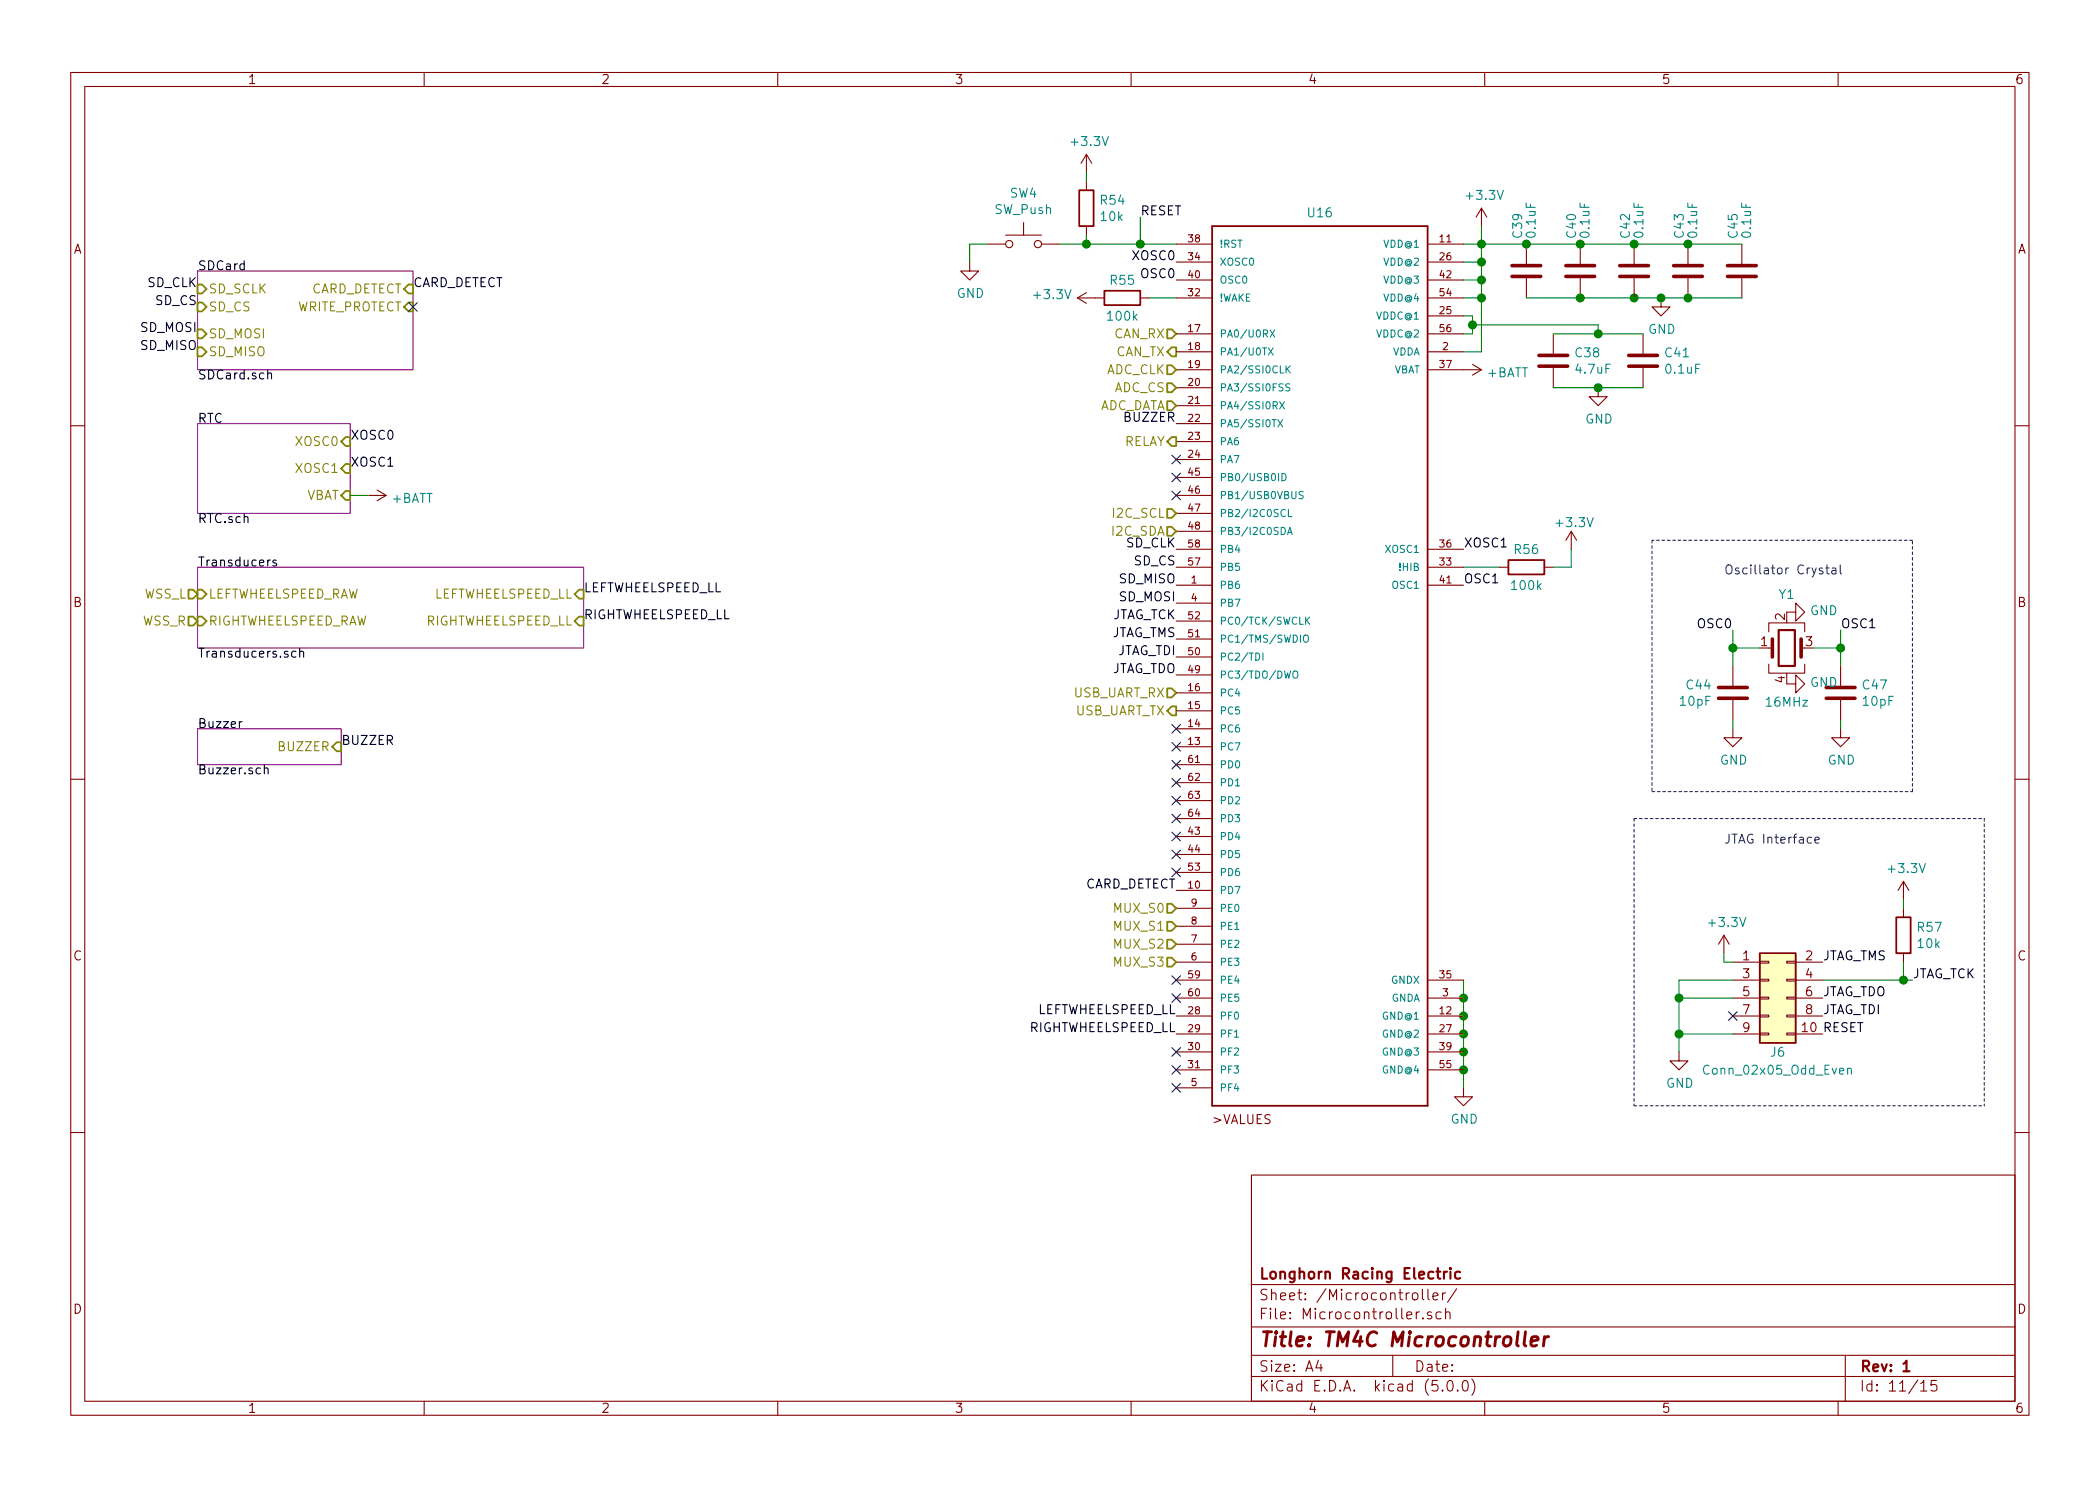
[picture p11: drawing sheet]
<svg xmlns="http://www.w3.org/2000/svg" width="297mm" height="210mm" viewBox="0 0 297 210" stroke-linecap="round" stroke-linejoin="round" font-family="sans-serif">
<g fill="none" stroke="#840000" stroke-width=".15">
<path d="M10 10.3h277v189.9h-277zM12 12.2h273v186.1h-273zM60 10.3v1.9M110 10.3v1.9M160 10.3v1.9M210 10.3v1.9M260 10.3v1.9M137.2 37.1v1.2h1.2l-1.2 1.3-1.3-1.3h1.3M139.7 34.5h2.5M142.2 33.3h5.1M144.8 31.5v1.8M147.3 34.5h2.6"/>
<path d="M153.7 21.8v2.6M153.7 25.6v1.3M153.7 32v1.3M153.7 21.8l-.8 1.3M153.7 21.8l.7 1.3M166.4 34.5h5M166.4 37.1h5M166.4 39.6h5M201.9 34.5h5.1M201.9 37.1h5.1M201.9 39.6h5.1M209.5 29.5l-.7 1.2"/>
<path d="M209.5 29.5v2.5M209.5 29.5l.8 1.2M215.9 34.5v2.8M215.9 39.4v2.8M223.5 34.5v2.8M223.5 39.4v2.8M231.1 34.5v2.8M231.1 39.4v2.8M238.8 34.5v2.8M238.8 39.4v2.8M246.4 34.5v2.8M246.4 39.4v2.8"/>
<path d="M152.4 42.2h3.8M152.4 42.2l1.3 .7M153.7 41.4l-1.3 .8M161.3 42.2h1.3M166.4 42.2h5M166.4 47.2h5M166.4 49.8h5M166.4 52.3h5M166.4 54.9h5M166.4 57.4h5M166.4 59.9h5M201.9 42.2h5.1"/>
<path d="M201.9 47.2h5.1M201.9 49.8h5.1M201.9 52.3h7.6M201.9 44.7h5.1M208.3 51.6l1.2 .7M209.5 52.3l-1.2 .8M219.7 47.2v2.8M219.7 52.1v2.8M226.1 54.9v1.2h1.2l-1.2 1.3-1.3-1.3h1.3M232.4 47.2v2.8M232.4 52.1v2.8M234.9 42.2v1.2h1.3l-1.3 1.3-1.2-1.3h1.2"/>
<path d="M10 60.2h2M52.1 70.1h2.5M53.3 69.3l1.3 .8M54.6 70.1l-1.3 .8M166.4 70.1h5M166.4 62.5h5M166.4 65h5M166.4 77.7h5M166.4 67.6h5M166.4 72.6h5M166.4 75.2h5M201.9 77.7h5.1"/>
<path d="M222.2 75.2l-.7 1.2M222.2 75.2v2.5M222.2 75.2l.8 1.2M285 60.2h2M166.4 80.3h5M166.4 82.8h5M166.4 98h5M166.4 85.3h5M166.4 95.5h5M166.4 93h5M166.4 90.4h5M166.4 87.9h5"/>
<path d="M201.9 80.3h5.1M201.9 82.8h5.1M212.1 80.3h1.3M218.4 80.3h1.3M245.1 94.2v2.8M245.1 99.1v2.7M250.2 94v1.2h5.1v-1.2M250.2 89.4v-1.3h5.1v1.3M250.2 91.7h.5M252.7 86.6h1.3v-1.3l1.3 1.3-1.3 1.3v-1.3M252.7 96.8h1.3v-1.3l1.3 1.3-1.3 1.2v-1.2M254.8 91.7h.5"/>
<path d="M260.3 94.2v2.8M260.3 99.1v2.7M10 110.3h2M166.4 105.7h5M166.4 103.1h5M166.4 100.6h5M166.4 118.4h5M166.4 108.2h5M166.4 110.7h5M166.4 113.3h5M166.4 115.8h5M245.1 103.1v1.3h1.3l-1.3 1.3-1.3-1.3h1.3"/>
<path d="M260.3 103.1v1.3h1.3l-1.3 1.3-1.2-1.3h1.2M285 110.3h2M166.4 136.1h5M166.4 138.7h5M166.4 126h5M166.4 120.9h5M166.4 123.4h5M166.4 133.6h5M166.4 131.1h5M166.4 128.5h5M201.9 138.7h5.1M243.8 132.3l-.7 1.3"/>
<path d="M243.8 132.3v2.6M243.8 132.3l.8 1.3M245.1 136.1h3.8M245.1 138.7h3.8M248.9 138.6h1.3v.2h-1.3zM248.9 136h1.3v.3h-1.3zM252.7 138.6h1.3v.2h-1.3zM252.7 136h1.3v.3h-1.3zM254 136.1h3.8M254 138.7h3.8M269.2 124.7v2.5M269.2 128.5v1.3"/>
<path d="M269.2 134.9v1.2M269.2 124.7l-.7 1.3M269.2 124.7l.8 1.3M166.4 146.3h5M166.4 141.2h5M166.4 143.8h5M166.4 148.8h5M166.4 151.4h5M166.4 153.9h5M201.9 146.3h5.1M201.9 141.2h5.1M201.9 143.8h5.1"/>
<path d="M201.9 148.8h5.1M201.9 151.4h5.1M207 153.9v1.3h1.3l-1.3 1.3-1.3-1.3h1.3M237.5 148.8v1.3h1.3l-1.3 1.3-1.3-1.3h1.3M245.1 146.3h3.8M245.1 141.2h3.8M245.1 143.8h3.8M248.9 146.2h1.3v.2h-1.3zM248.9 143.6h1.3v.3h-1.3zM248.9 141.1h1.3v.2h-1.3zM252.7 146.2h1.3v.2h-1.3zM252.7 143.6h1.3v.3h-1.3z"/>
<path d="M252.7 141.1h1.3v.2h-1.3zM254 146.3h3.8M254 141.2h3.8M254 143.8h3.8M10 160.2h2M177 166.3h108v32h-108zM285 160.2h2M60 198.3v1.9M110 198.3v1.9M160 198.3v1.9M177 194.8h108M177 191.8h108"/>
<path d="M177 187.8h108M177 181.8h108M186.5 192.5l-.4 1h1M186.8 193v1M197 191.8v3M199.8 183.1a.44 .44 0 0 1 .8 .1v.4a.41 .41 0 0 1-.4 .3 .41 .41 0 0 1-.4-.3zM200.8 185.6l-.3 .1-.2 .2M201.2 182.4v1.3l.2 .2M201.3 186.5v.1l-.1-.1h.1v.1M202 182.4v1.3l.2 .2M202.5 185.7l-.4-.1-.2 .3a.48 .48 0 0 0 .6 .3v.1v.2l-.2 .1-.4-.1M202.7 183.4l.7-.1-.1-.3-.4-.1-.2 .2 .1 .7 .1 .1 .4-.1"/>
<path d="M203.8 185.7a.53 .53 0 0 0-.6 0v.8a.53 .53 0 0 0 .6 0M204 196.7h.1l-.1 .1v-.1v.1M204 182.9v1M204.5 185.7a.38 .38 0 0 1 .6 .1v.8M204.5 182.9l-.3 .1-.2 .2M204.5 185.1v1.5M204.8 195.5a.35 .35 0 0 1 .4-.2 .35 .35 0 0 1 .3 .3 .78 .78 0 0 1-.4 1.2 .87 .87 0 0 1-.3-1.3zM206 182.3l-1.3 2M206.2 196.7v.1l-.1-.1h.1v.1M207 195.4a.37 .37 0 0 1 .6 .2l.1 .3a.72 .72 0 0 1-.4 .9l-.3-.1a1.26 1.26 0 0 1 0-1.3zM208.2 195.1a1.71 1.71 0 0 1 0 2.3M210 198.3v1.9"/>
<path d="M260 198.3v1.9M261 191.8v6.5M271.7 195.8l.3-.3 .1-.2v1.5M271.7 196.8h.8M273.9 195.3h-.7l-.1 .7h.1a.65 .65 0 0 1 .7 0v.7a.61 .61 0 0 1-.7 0h-.1"/>
<circle cx="142.7" cy="34.5" r=".51"/>
<circle cx="146.8" cy="34.5" r=".51"/>
</g>
<path d="M251.6 89.1h2.3v5.1h-2.3zM204.2 179.9v1M204.7 179.9l-.3 .1-.2 .2M205.2 179.4l-.1 .1 .1 .1v-.1v-.1v.2M205.2 179.9v1M206.5 180a.53 .53 0 0 0-.6 .1v.7a.53 .53 0 0 0 .6 0M269.2 193l.5-.5v1.5M269.2 194h.9" fill="none" stroke="#840000" stroke-width=".3"/>
<path d="M215.8 188.4l-.2 1.8 .2 .2M216.6 189.8l1-.2-.1-.4-.6-.1-.2 .1-.1 .2v.9l.2 .1 .5-.1M218.5 189.1l-.2 1.3M219 189.1a.55 .55 0 0 0-.6 .4" fill="none" stroke="#840000" stroke-width=".41"/>
<g fill="none" stroke="#840000" stroke-width=".51">
<path d="M213.9 39.1h4M213.9 37.6h4M221.5 39.1h4.1M221.5 37.6h4.1M229.1 39.1h4.1M229.1 37.6h4.1M236.7 39.1h4.1M236.7 37.6h4.1M244.3 39.1h4.1M244.3 37.6h4.1M217.7 51.8h4M217.7 50.3h4"/>
<path d="M230.4 51.8h4M230.4 50.3h4M243.1 98.8h4M243.1 97.3h4M250.7 90.4v2.6M254.8 90.4v2.6M258.3 98.8h4.1M258.3 97.3h4.1"/>
</g>
<g fill="#008400" stroke="#008400" stroke-width=".25">
<circle cx="215.9" cy="34.5" r=".51"/>
<circle cx="231.1" cy="42.2" r=".51"/>
<circle cx="209.6" cy="39.6" r=".51"/>
<circle cx="226.1" cy="47.2" r=".51"/>
<circle cx="209.6" cy="37.1" r=".51"/>
<circle cx="209.6" cy="34.5" r=".51"/>
<circle cx="226.1" cy="54.9" r=".51"/>
<circle cx="237.5" cy="146.3" r=".51"/>
<circle cx="237.5" cy="141.2" r=".51"/>
<circle cx="153.7" cy="34.5" r=".51"/>
<circle cx="161.3" cy="34.5" r=".51"/>
<circle cx="260.3" cy="91.7" r=".51"/>
<circle cx="245.1" cy="91.7" r=".51"/>
<circle cx="209.6" cy="42.2" r=".51"/>
<circle cx="223.5" cy="34.5" r=".51"/>
<circle cx="223.5" cy="42.2" r=".51"/>
<circle cx="231.1" cy="34.5" r=".51"/>
<circle cx="238.8" cy="34.5" r=".51"/>
<circle cx="238.8" cy="42.2" r=".51"/>
<circle cx="235" cy="42.2" r=".51"/>
<circle cx="269.2" cy="138.7" r=".51"/>
<circle cx="207" cy="151.4" r=".51"/>
<circle cx="207" cy="148.8" r=".51"/>
<circle cx="207" cy="141.2" r=".51"/>
<circle cx="207" cy="146.3" r=".51"/>
<circle cx="207" cy="143.8" r=".51"/>
<circle cx="208.3" cy="46" r=".51"/>
</g>
<g fill="none" stroke="#008400" stroke-width=".15">
<path d="M139.7 34.5h-2.5v2.6M149.9 34.5h16.5M153.7 24.4v1.2M153.7 33.3v1.2M161.3 30.7v3.8M207 37.1h2.5M207 39.6h2.5M207 34.5h39.4M209.5 32v17.8h-2.5M162.6 42.2h3.8M207 44.7h1.3v2.5h-1.3M207 42.2h2.5"/>
<path d="M208.3 46h17.8v1.2M215.9 42.2h30.5M219.7 47.2h12.7M219.7 54.9h12.7M49.5 70.1h2.6M222.2 77.7v2.6h-2.5M207 80.3h5.1M245.1 89.1v5.1M245.1 91.7h3.8M256.5 91.7h3.8M260.3 89.1v5.1M245.1 101.8v1.3"/>
<path d="M260.3 101.8v1.3M207 138.7v15.2M243.8 134.9v1.2h1.3M245.1 138.7h-7.6v10.1M257.8 138.7h12.7M269.2 127.2v1.3M269.2 136.1v2.6M237.5 146.3h7.6M237.5 141.2h7.6"/>
</g>
<g fill="none" stroke="#848400" stroke-width=".25">
<path d="M27.9 46.6h.7l.6 .6-.6 .7h-.7zM27.9 49.1h.7l.6 .7-.6 .6h-.7zM27.9 40.3h.7l.6 .6-.6 .6h-.7zM27.9 42.8h.7l.6 .6-.6 .7h-.7zM57.8 40.3h.6v1.2h-.6l-.7-.6zM57.8 42.8h.6v1.3h-.6l-.7-.7zM165.1 46.6h.6l.7 .6-.7 .7h-.6zM165.1 51.7h.6l.7 .6-.7 .7h-.6zM165.1 54.2h.6l.7 .7-.7 .6h-.6zM165.1 56.8h.6l.7 .6-.7 .6h-.6zM165.7 49.1h.7v1.3h-.7l-.6-.6zM48.9 61.8h.6v1.3h-.6l-.6-.6z"/>
<path d="M48.9 65.7h.6v1.2h-.6l-.6-.6zM48.9 69.5h.6v1.2h-.6l-.6-.6zM165.1 72h.6l.7 .6-.7 .7h-.6zM165.1 74.5h.6l.7 .7-.7 .6h-.6zM165.7 61.8h.7v1.3h-.7l-.6-.6zM26.7 83.4h.6l.6 .7-.6 .6h-.6zM26.7 87.2h.6l.6 .7-.6 .6h-.6zM27.9 83.4h.7l.6 .7-.6 .6h-.7zM27.9 87.2h.7l.6 .7-.6 .6h-.7zM81.3 84.1l.6-.7h.6v1.3h-.6zM81.9 87.2h.6v1.3h-.6l-.6-.6zM165.1 97.4h.6l.7 .6-.7 .7h-.6z"/>
<path d="M165.7 99.9h.7v1.3h-.7l-.6-.6zM47.6 105h.7v1.3h-.7l-.6-.6zM165.1 127.9h.6l.7 .6-.7 .7h-.6zM165.1 130.4h.6l.7 .7-.7 .6h-.6zM165.1 133h.6l.7 .6-.7 .6h-.6zM165.1 135.5h.6l.7 .6-.7 .7h-.6z"/>
</g>
<path d="M248.9 134.9h5.1v12.7h-5.1z" fill="#ffffc2" stroke="#ffffc2" stroke-width=".14"/>
<path d="M152.7 26.9h2v5.1h-2zM171.4 32h30.5v124.5h-30.5zM156.2 41.1h5.1v2.1h-5.1zM213.4 79.2h5v2.1h-5zM248.9 134.9h5.1v12.7h-5.1zM268.2 129.8h2.1v5.1h-2.1z" fill="none" stroke="#840000" stroke-width=".25"/>
<g fill="none" stroke="#008484" stroke-width=".15">
<path d="M179.4 49.2l.7 1M179.7 46.7l.6 1M180.1 49.2l-.7 1M180.3 46.7l-.6 1M180.7 59.4l.7 1M181 56.8l.7 1.1M181.4 59.4l-.7 1M181.7 56.8l-.7 1.1M181.9 51.8v1M182.1 52.2l.4 .6M182.4 54.4h-.5v.3l.4 .2 .1 .2-.2 .2h-.3M182.5 51.8l-.6 .5"/>
<path d="M181.3 67a.51 .51 0 0 1 .6 .5 .51 .51 0 0 1-.6 .5zM181.8 72.2a.47 .47 0 0 0-.6 .4 .47 .47 0 0 0 .6 .4M182.1 75.6l.3-1 .4 1M182.2 75.3h.5M182.2 72.1v1h.5M184.3 69.6h-.5v.3l.4 .2 .1 .3-.2 .2-.4-.1M178.6 92.4v1M182.9 95.1l.2-.2a.35 .35 0 0 1 .5 .4l-.1 .5a.34 .34 0 0 1-.6 0zM184.4 90l.2-.1a.35 .35 0 0 1 .5 .3l-.1 .5a.34 .34 0 0 1-.6 0zM184.7 87.3v1M184.8 87.8l.4 .5M185.2 87.3l-.5 .6"/>
<path d="M261.3 151.3l.1-.1a.31 .31 0 0 1 .5 .1v.7M261.3 151.1v.9"/>
</g>
<g fill="none" stroke="#000084" stroke-width=".15">
<path d="M57.8 42.8l1.2 1.2M59 42.8l-1.2 1.2M165.8 64.4l1.2 1.2M165.8 66.9l1.2 1.3M165.8 69.5l1.2 1.2M167 64.4l-1.2 1.2M167 66.9l-1.2 1.3M167 69.5l-1.2 1.2M165.8 112.7l1.2 1.2M165.8 115.2l1.2 1.2M165.8 117.7l1.2 1.3M165.8 107.6l1.2 1.2"/>
<path d="M165.8 110.1l1.2 1.2M165.8 102.5l1.2 1.2M165.8 105l1.2 1.3M167 112.7l-1.2 1.2M167 115.2l-1.2 1.2M167 117.7l-1.2 1.3M167 107.6l-1.2 1.2M167 110.1l-1.2 1.2M167 102.5l-1.2 1.2M167 105l-1.2 1.3M165.8 138.1l1.2 1.2M165.8 120.3l1.2 1.2"/>
<path d="M165.8 122.8l1.2 1.2M167 138.1l-1.2 1.2M167 120.3l-1.2 1.2M167 122.8l-1.2 1.2M165.8 140.6l1.2 1.2M165.8 148.2l1.2 1.2M165.8 150.8l1.2 1.2M165.8 153.3l1.2 1.2M167 140.6l-1.2 1.2M167 148.2l-1.2 1.2M167 150.8l-1.2 1.2M167 153.3l-1.2 1.2"/>
<path d="M244.5 143.1l1.2 1.3M245.7 143.1l-1.2 1.3"/>
</g>
<path d="M258.4 79.9v1.1l.1 .1 .2 .1M260.3 79.9v1.1l.2 .2M257.8 80.4a.31 .31 0 0 0-.5 .1l.1 .2 .3 .1 .2 .2-.2 .2-.4-.1M258.2 80.4h.5M259.2 80.4h.4l.1 .8M259.7 80.7h-.4a.25 .25 0 0 0-.2 .3 .25 .25 0 0 0 .2 .2l.4-.1M256.7 118.9l.6-.1v-.3h-.4l-.2 .1 .1 .6h.5" fill="none" stroke="#0000c2" stroke-width=".15"/>
<path d="M233.7 76.4v35.6M270.5 76.4h-36.8M231.1 115.8v40.7M231.1 115.8h49.6M233.7 112h36.8M270.5 112v-35.6M280.7 115.8v40.7M231.1 156.5h49.6" fill="none" stroke="#0000c2" stroke-width=".15" stroke-dasharray=".4 .4"/>
<path d="M27.9 38.3h30.5v14h-30.5zM27.9 59.9h21.6v12.7h-21.6zM27.9 80.3h54.6v11.4h-54.6zM27.9 103.1h20.4v5.1h-20.4z" fill="none" stroke="#840084" stroke-width=".15"/>
<path d="M37.9 52.9v-.1a.31 .31 0 0 1 .5 .2v.6M39.1 79.3a.31 .31 0 0 0-.5 .1l.1 .2h.2l.2 .3-.2 .2-.3-.1M41.9 92.2l-.4-.1-.3 .3v.4l.2 .1h.5M42.4 92.3l.1-.1a.32 .32 0 0 1 .5 .1v.7M42.4 91.7v1.3M34.2 102.1l-.2 .1-.1 .1M37.4 108.8v-.1a.31 .31 0 0 1 .5 .1v.7M37.4 108.2v1.3" fill="none" stroke="#000" stroke-width=".15"/>
<text font-size="2.8" fill="#840000" x="178" y="190.5">Title: TM4C Microcontroller</text>
<g font-size="2.1" fill="#840000">
<text x="178" y="184">Sheet: /Microcontroller/</text>
<text x="178" y="181">Longhorn Racing Electric</text>
<text x="178" y="186.7">File: Microcontroller.sch</text>
<text x="178" y="196.9">KiCad E.D.A. kicad (5.0.0)</text>
<text x="178" y="194.1">Size: A4</text>
<text x="200" y="194.1">Date:</text>
<text x="263" y="194.1">Rev: 1</text>
<text x="263" y="196.9">Id: 11/15</text>
</g>
<g font-size="1.8" fill="#840000">
<text x="35" y="11.9">1</text>
<text x="85" y="11.9">2</text>
<text x="135" y="11.9">3</text>
<text x="185" y="11.9">4</text>
<text x="235" y="11.9">5</text>
<text x="285" y="11.9">6</text>
<text x="10.4" y="35.9">A</text>
<text x="285.4" y="35.9">A</text>
<text x="10.4" y="85.9">B</text>
<text x="252.5" y="87.7" transform="rotate(-90 252.5 87.7)">2</text>
<text x="285.4" y="85.9">B</text>
<text x="249.1" y="91.4">1</text>
<text x="255.4" y="91.4">3</text>
<text x="252.5" y="96.6" transform="rotate(-90 252.5 96.6)">4</text>
<text x="10.4" y="135.9">C</text>
<text x="246.5" y="135.9">1</text>
<text x="255.4" y="135.9">2</text>
<text x="285.4" y="135.9">C</text>
<text x="246.5" y="138.4">3</text>
<text x="246.5" y="141">5</text>
<text x="246.5" y="143.5">7</text>
<text x="255.4" y="138.4">4</text>
<text x="255.4" y="141">6</text>
<text x="255.4" y="143.5">8</text>
<text x="246.5" y="146">9</text>
<text x="171.6" y="159">&gt;VALUES</text>
<text x="10.4" y="185.9">D</text>
<text x="285.4" y="185.9">D</text>
<text x="35" y="199.9">1</text>
<text x="85" y="199.9">2</text>
<text x="135" y="199.9">3</text>
<text x="185" y="199.9">4</text>
<text x="235" y="199.9">5</text>
<text x="285" y="199.9">6</text>
</g>
<g font-size="1.8" fill="#008484">
<text x="151.7" y="20.7">+3.3V</text>
<text x="142.9" y="28">SW4</text>
<text x="155.7" y="29">R54</text>
<text x="207.6" y="28.3">+3.3V</text>
<text x="140.7" y="30.3">SW_Push</text>
<text x="155.8" y="31.3">10k</text>
<text x="185.1" y="30.8">U16</text>
<text x="215.3" y="33.6" transform="rotate(-90 215.3 33.6)">C39</text>
<text x="217.2" y="33.5" transform="rotate(-90 217.2 33.5)">0.1uF</text>
<text x="222.9" y="33.6" transform="rotate(-90 222.9 33.6)">C40</text>
<text x="224.8" y="33.5" transform="rotate(-90 224.8 33.5)">0.1uF</text>
<text x="230.6" y="33.6" transform="rotate(-90 230.6 33.6)">C42</text>
<text x="232.5" y="33.5" transform="rotate(-90 232.5 33.5)">0.1uF</text>
<text x="238.2" y="33.6" transform="rotate(-90 238.2 33.6)">C43</text>
<text x="240.1" y="33.5" transform="rotate(-90 240.1 33.5)">0.1uF</text>
<text x="245.8" y="33.6" transform="rotate(-90 245.8 33.6)">C45</text>
<text x="247.7" y="33.5" transform="rotate(-90 247.7 33.5)">0.1uF</text>
<text x="157.1" y="40.3">R55</text>
<text x="135.3" y="42.2">GND</text>
<text x="146.4" y="42.3">+3.3V</text>
<text x="156.8" y="45.4">100k</text>
<text x="233.1" y="47.2">GND</text>
<text x="210.4" y="53.4">+BATT</text>
<text x="222.9" y="50.6">C38</text>
<text x="223" y="52.9">4.7uF</text>
<text x="235.6" y="50.6">C41</text>
<text x="235.7" y="52.9">0.1uF</text>
<text x="224.2" y="59.9">GND</text>
<text x="55.4" y="71.2">+BATT</text>
<text x="220.3" y="74.6">+3.3V</text>
<text x="213.9" y="83.5">100k</text>
<text x="214.3" y="78.4">R56</text>
<text x="251.7" y="84.8">Y1</text>
<text x="256" y="87">GND</text>
<text x="237.7" y="99.9">10pF</text>
<text x="238.6" y="97.6">C44</text>
<text x="249.9" y="100">16MHz</text>
<text x="256" y="97.2">GND</text>
<text x="263.6" y="97.6">C47</text>
<text x="263.6" y="99.9">10pF</text>
<text x="243.3" y="108.2">GND</text>
<text x="258.5" y="108.2">GND</text>
<text x="267.3" y="123.5">+3.3V</text>
<text x="241.9" y="131.2">+3.3V</text>
<text x="271.3" y="131.8">R57</text>
<text x="271.3" y="134.2">10k</text>
<text x="250.5" y="149.5">J6</text>
<text x="235.7" y="153.9">GND</text>
<text x="241.4" y="152.1">Conn_02x05_Odd_Even</text>
<text x="205.2" y="159">GND</text>
</g>
<g font-size="1.8">
<text x="161.3" y="30.5">RESET</text>
<text x="20.9" y="40.6">SD_CLK</text>
<text x="27.9" y="38.2">SDCard</text>
<text x="58.4" y="40.6">CARD_DETECT</text>
<text x="160.4" y="36.8">XOSC0</text>
<text x="161.5" y="39.4">OSC0</text>
<text x="20" y="47">SD_MOSI</text>
<text x="22" y="43.2">SD_CS</text>
<text x="20" y="49.5">SD_MISO</text>
<text x="27.9" y="53.7">SDCard.sch</text>
<text x="27.9" y="59.8">RTC</text>
<text x="159.2" y="59.7">BUZZER</text>
<text x="49.5" y="62.2">XOSC0</text>
<text x="49.5" y="66">XOSC1</text>
<text x="27.9" y="74">RTC.sch</text>
<text x="207" y="77.5">XOSC1</text>
<text x="27.9" y="80.2">Transducers</text>
<text x="82.5" y="83.8">LEFTWHEELSPEED_LL</text>
<text x="158.4" y="82.5">SD_MISO</text>
<text x="160.5" y="80">SD_CS</text>
<text x="207" y="82.5">OSC1</text>
<text x="82.5" y="87.6">RIGHTWHEELSPEED_LL</text>
<text x="157" y="87.6">JTAG_TCK</text>
<text x="158.4" y="85.1">SD_MOSI</text>
<text x="240.3" y="88.9">OSC0</text>
<text x="260.3" y="88.9">OSC1</text>
<text x="27.9" y="93.1">Transducers.sch</text>
<text x="156.9" y="90.2">JTAG_TMS</text>
<text x="156.9" y="95.2">JTAG_TDO</text>
<text x="157.8" y="92.7">JTAG_TDI</text>
<text x="27.9" y="103">Buzzer</text>
<text x="48.3" y="105.4">BUZZER</text>
<text x="27.9" y="109.6">Buzzer.sch</text>
<text x="153.2" y="125.7">CARD_DETECT</text>
<text x="257.8" y="135.9">JTAG_TMS</text>
<text x="146.4" y="143.5">LEFTWHEELSPEED_LL</text>
<text x="257.8" y="141">JTAG_TDO</text>
<text x="257.8" y="143.5">JTAG_TDI</text>
<text x="270.5" y="138.4">JTAG_TCK</text>
<text x="145.3" y="146">RIGHTWHEELSPEED_LL</text>
<text x="254.9" y="146">10 RESET</text>
</g>
<g font-size="1.8" fill="#848400">
<text x="29.5" y="41.5">SD_SCLK</text>
<text x="43.7" y="41.5">CARD_DETECT</text>
<text x="29.5" y="47.9">SD_MOSI</text>
<text x="29.5" y="44.1">SD_CS</text>
<text x="41.8" y="44.1">WRITE_PROTECT</text>
<text x="157.6" y="47.9">CAN_RX</text>
<text x="29.5" y="50.4">SD_MISO</text>
<text x="156.4" y="53">ADC_CLK</text>
<text x="157.8" y="50.4">CAN_TX</text>
<text x="155.1" y="58">ADC_DATA</text>
<text x="157.6" y="55.5">ADC_CS</text>
<text x="42" y="63.1">XOSC0</text>
<text x="158.9" y="63.1">RELAY</text>
<text x="42" y="66.9">XOSC1</text>
<text x="43.2" y="70.7">VBAT</text>
<text x="157.4" y="75.8">I2C_SDA</text>
<text x="157.6" y="73.3">I2C_SCL</text>
<text x="159.3" y="77.5">SD_CLK</text>
<text x="20.1" y="88.5">WSS_R</text>
<text x="20.3" y="84.7">WSS_L</text>
<text x="29.5" y="84.7">LEFTWHEELSPEED_RAW</text>
<text x="29.5" y="88.5">RIGHTWHEELSPEED_RAW</text>
<text x="60" y="88.5">RIGHTWHEELSPEED_LL</text>
<text x="61.1" y="84.7">LEFTWHEELSPEED_LL</text>
<text x="151.8" y="98.7">USB_UART_RX</text>
<text x="152" y="101.2">USB_UART_TX</text>
<text x="39.6" y="106.3">BUZZER</text>
<text x="157.8" y="129.2">MUX_S0</text>
<text x="157.8" y="131.7">MUX_S1</text>
<text x="157.8" y="134.2">MUX_S2</text>
<text x="157.8" y="136.8">MUX_S3</text>
</g>
<g font-size="1.8" fill="#0000c2">
<text x="243.8" y="81.3">Oscillator Crystal</text>
<text x="243.8" y="119.4">JTAG Interface</text>
</g>
<g font-size="1.4" fill="#840000">
<text x="168.1" y="34.3">38</text>
<text x="203.7" y="34.3">11</text>
<text x="168.1" y="41.9">32</text>
<text x="168.1" y="36.8">34</text>
<text x="168.1" y="39.4">40</text>
<text x="203.7" y="36.8">26</text>
<text x="203.7" y="39.4">42</text>
<text x="203.7" y="41.9">54</text>
<text x="168.1" y="47">17</text>
<text x="203.7" y="44.4">25</text>
<text x="203.7" y="47">56</text>
<text x="168.1" y="49.5">18</text>
<text x="168.1" y="52.1">19</text>
<text x="203.7" y="52.1">37</text>
<text x="204.1" y="49.5">2</text>
<text x="168.1" y="54.6">20</text>
<text x="168.1" y="57.1">21</text>
<text x="168.1" y="59.7">22</text>
<text x="168.1" y="62.2">23</text>
<text x="168.1" y="64.8">24</text>
<text x="168.1" y="67.3">45</text>
<text x="168.1" y="69.8">46</text>
<text x="168.1" y="72.4">47</text>
<text x="168.1" y="74.9">48</text>
<text x="168.1" y="77.5">58</text>
<text x="203.7" y="77.5">36</text>
<text x="168.1" y="80">57</text>
<text x="168.5" y="82.5">1</text>
<text x="203.7" y="80">33</text>
<text x="203.7" y="82.5">41</text>
<text x="168.1" y="87.6">52</text>
<text x="168.5" y="85.1">4</text>
<text x="168.1" y="95.2">49</text>
<text x="168.1" y="92.7">50</text>
<text x="168.1" y="90.2">51</text>
<text x="168.1" y="100.3">15</text>
<text x="168.1" y="97.8">16</text>
<text x="168.1" y="105.4">13</text>
<text x="168.1" y="102.9">14</text>
<text x="168.1" y="107.9">61</text>
<text x="168.1" y="110.5">62</text>
<text x="168.1" y="113">63</text>
<text x="168.1" y="118.1">43</text>
<text x="168.1" y="115.6">64</text>
<text x="168.1" y="125.7">10</text>
<text x="168.1" y="120.6">44</text>
<text x="168.1" y="123.2">53</text>
<text x="168.5" y="130.8">8</text>
<text x="168.5" y="128.3">9</text>
<text x="168.5" y="135.9">6</text>
<text x="168.5" y="133.3">7</text>
<text x="168.1" y="143.5">28</text>
<text x="168.1" y="138.4">59</text>
<text x="168.1" y="141">60</text>
<text x="203.7" y="143.5">12</text>
<text x="203.7" y="138.4">35</text>
<text x="204.1" y="141">3</text>
<text x="168.1" y="146">29</text>
<text x="168.1" y="148.6">30</text>
<text x="203.7" y="146">27</text>
<text x="203.7" y="148.6">39</text>
<text x="168.1" y="151.1">31</text>
<text x="168.5" y="153.7">5</text>
<text x="203.7" y="151.1">55</text>
</g>
<g font-size="1.4" fill="#008484">
<text x="172.5" y="35">!RST</text>
<text x="195.8" y="35">VDD@1</text>
<text x="172.5" y="37.6">XOSC0</text>
<text x="172.5" y="40.1">OSC0</text>
<text x="195.8" y="37.6">VDD@2</text>
<text x="195.8" y="40.1">VDD@3</text>
<text x="172.5" y="47.7">PA0/U0RX</text>
<text x="172.5" y="42.7">!WAKE</text>
<text x="194.7" y="45.2">VDDC@1</text>
<text x="194.7" y="47.7">VDDC@2</text>
<text x="195.8" y="42.7">VDD@4</text>
<text x="172.5" y="50.3">PA1/U0TX</text>
<text x="172.5" y="52.8">PA2/SSI0CLK</text>
<text x="196.9" y="50.3">VDDA</text>
<text x="197.1" y="52.8">VBAT</text>
<text x="172.5" y="55.4">PA3/SSI0FSS</text>
<text x="172.5" y="57.9">PA4/SSI0RX</text>
<text x="172.5" y="60.4">PA5/SSI0TX</text>
<text x="172.5" y="63">PA6</text>
<text x="172.5" y="65.5">PA7</text>
<text x="172.5" y="68.1">PB0/USB0ID</text>
<text x="172.5" y="70.6">PB1/USB0VBUS</text>
<text x="172.5" y="73.1">PB2/I2C0SCL</text>
<text x="172.5" y="75.7">PB3/I2C0SDA</text>
<text x="172.5" y="83.3">PB6</text>
<text x="172.5" y="80.8">PB5</text>
<text x="172.5" y="78.2">PB4</text>
<text x="196.1" y="78.2">XOSC1</text>
<text x="197.1" y="83.3">OSC1</text>
<text x="198" y="80.8">!HIB</text>
<text x="172.5" y="85.8">PB7</text>
<text x="172.5" y="88.4">PC0/TCK/SWCLK</text>
<text x="172.5" y="93.5">PC2/TDI</text>
<text x="172.5" y="90.9">PC1/TMS/SWDIO</text>
<text x="172.5" y="101.1">PC5</text>
<text x="172.5" y="98.5">PC4</text>
<text x="172.5" y="96">PC3/TDO/DWO</text>
<text x="172.5" y="106.2">PC7</text>
<text x="172.5" y="103.6">PC6</text>
<text x="172.5" y="108.7">PD0</text>
<text x="172.5" y="111.2">PD1</text>
<text x="172.5" y="113.8">PD2</text>
<text x="172.5" y="118.9">PD4</text>
<text x="172.5" y="116.3">PD3</text>
<text x="172.5" y="121.4">PD5</text>
<text x="172.5" y="123.9">PD6</text>
<text x="172.5" y="126.5">PD7</text>
<text x="172.5" y="131.6">PE1</text>
<text x="172.5" y="129">PE0</text>
<text x="172.5" y="136.6">PE3</text>
<text x="172.5" y="134.1">PE2</text>
<text x="172.5" y="139.2">PE4</text>
<text x="172.5" y="141.7">PE5</text>
<text x="196.7" y="141.7">GNDA</text>
<text x="196.8" y="139.2">GNDX</text>
<text x="172.5" y="144.3">PF0</text>
<text x="172.5" y="146.8">PF1</text>
<text x="172.5" y="149.3">PF2</text>
<text x="195.6" y="144.3">GND@1</text>
<text x="195.6" y="146.8">GND@2</text>
<text x="195.6" y="149.3">GND@3</text>
<text x="172.5" y="151.9">PF3</text>
<text x="172.5" y="154.4">PF4</text>
<text x="195.6" y="151.9">GND@4</text>
</g>
</svg>
